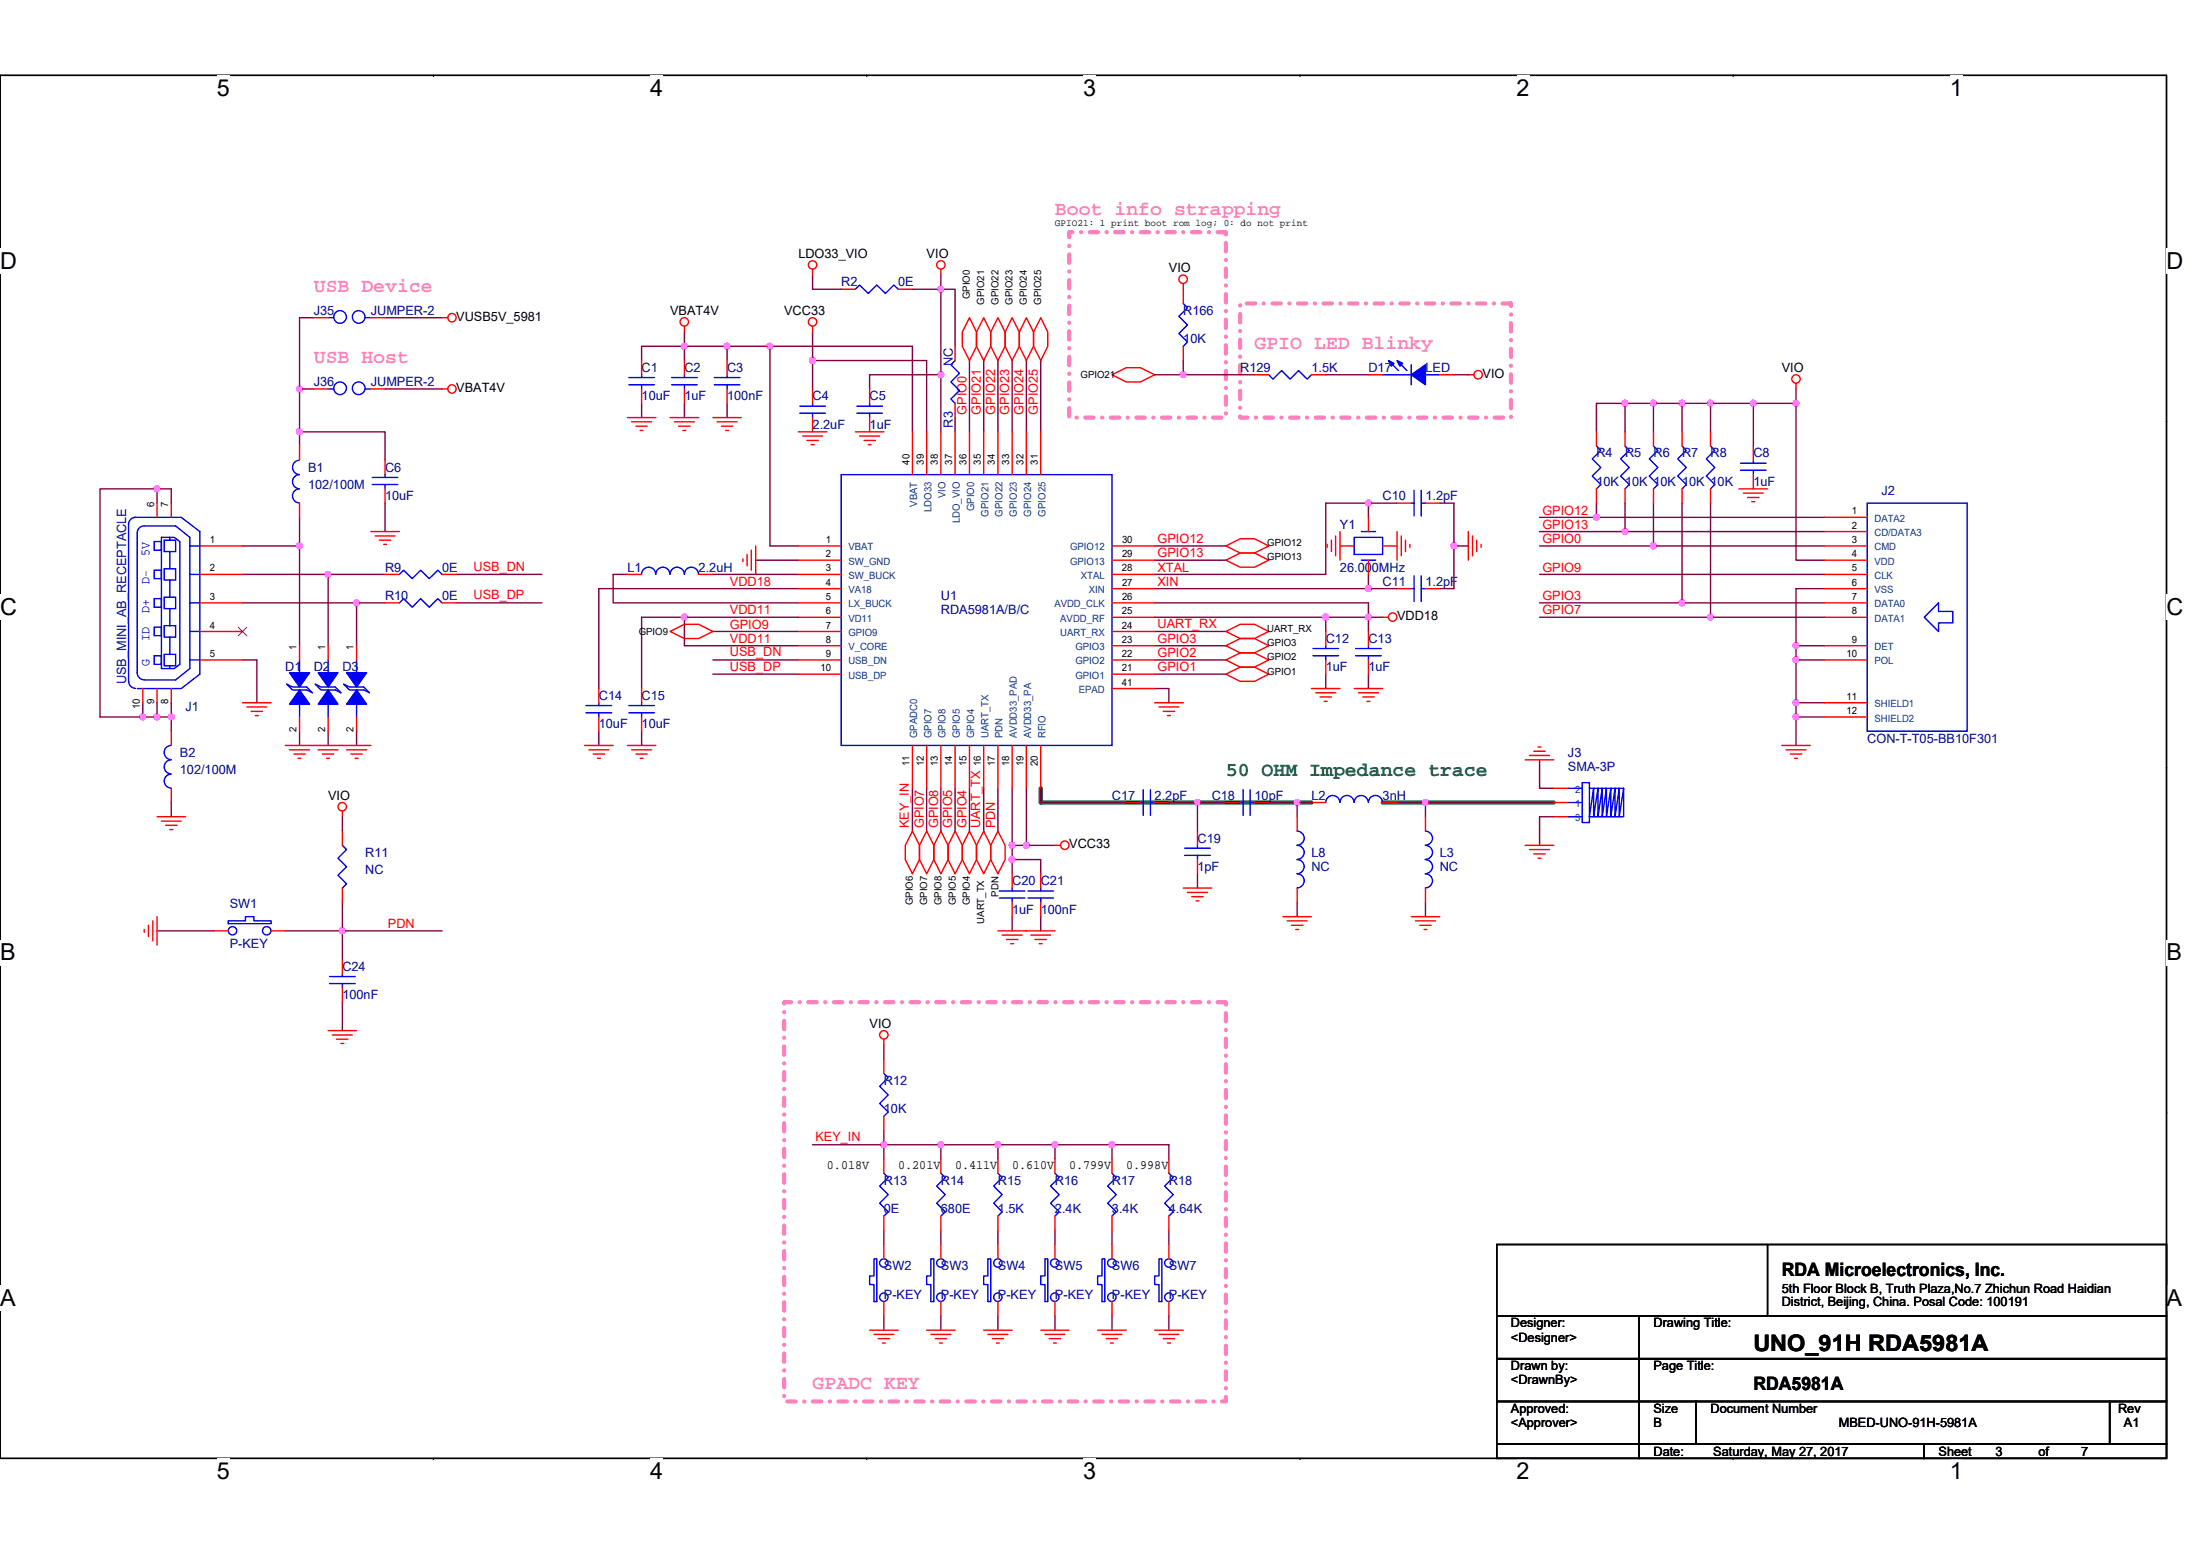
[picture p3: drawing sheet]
<svg xmlns="http://www.w3.org/2000/svg" width="297mm" height="210mm" viewBox="0 0 297 210" stroke-linecap="round" stroke-linejoin="round" font-family="sans-serif">
<path d="M0 10.2h293.5v187.2h-293.5z" fill="none" stroke="#000" stroke-width=".19"/>
<g fill="#fff">
<path d="M29.4 10.2h1.7v3.5h-1.7z"/>
<path d="M29.4 197.4h1.7v3.6h-1.7z"/>
</g>
<path d="M58.7 10.2h.1M58.7 197.4h.1" fill="none" stroke="#000" stroke-width=".19"/>
<g fill="#fff">
<path d="M88.1 10.2h1.7v3.5h-1.7z"/>
<path d="M88.1 197.4h1.7v3.6h-1.7z"/>
</g>
<path d="M117.4 10.2h.1M117.4 197.4h.1" fill="none" stroke="#000" stroke-width=".19"/>
<g fill="#fff">
<path d="M146.7 10.2h1.8v3.5h-1.8z"/>
<path d="M146.7 197.4h1.8v3.6h-1.8z"/>
</g>
<path d="M176.1 10.2h.1M176.1 197.4h.1" fill="none" stroke="#000" stroke-width=".19"/>
<g fill="#fff">
<path d="M205.4 10.2h1.8v3.5h-1.8z"/>
<path d="M205.4 197.4h1.8v3.6h-1.8z"/>
</g>
<path d="M234.8 10.2h.1M234.8 197.4h.1" fill="none" stroke="#000" stroke-width=".19"/>
<g fill="#fff">
<path d="M264.1 10.2h1.7v3.5h-1.7z"/>
<path d="M264.1 197.4h1.7v3.6h-1.7z"/>
<path d="M0 33.6h2.3v3.5h-2.3z"/>
<path d="M293.5 33.6h2.2v3.5h-2.2z"/>
<path d="M0 80.4h2.3v3.5h-2.3z"/>
<path d="M293.5 80.4h2.2v3.5h-2.2z"/>
</g>
<path d="M0 57h.1M293.5 57h.1" fill="none" stroke="#000" stroke-width=".19"/>
<g fill="#fff">
<path d="M0 127.2h2.1v3.5h-2.1z"/>
<path d="M293.5 127.2h2v3.5h-2z"/>
</g>
<path d="M0 103.8h.1M293.5 103.8h.1" fill="none" stroke="#000" stroke-width=".19"/>
<g fill="#fff">
<path d="M0 174h2.2v3.5h-2.2z"/>
<path d="M293.4 174h2.2v3.5h-2.2z"/>
</g>
<g fill="none" stroke="#000" stroke-width=".19">
<path d="M0 150.6h.1M293.5 150.6h.1M202.7 178.1h19.3v5.8h-19.3zM202.7 168.5h90.8v9.6h-90.8zM222 178.1h71.5v5.8h-71.5zM239.4 168.5v9.6M202.7 183.9h19.3v5.8h-19.3zM202.7 189.7h19.3v5.8h-19.3zM202.7 195.5h19.3v1.9h-19.3zM222 183.9h71.5v5.8h-71.5zM222 189.7h7.8v5.8h-7.8zM222 195.5h38.6v1.9h-38.6z"/>
<path d="M229.8 189.7h55.9v5.8h-55.9zM260.6 195.5h32.9v1.9h-32.9zM285.7 189.7h7.8v5.8h-7.8z"/>
</g>
<path d="M141 106.7v1.9h36.6" fill="none" stroke="#008000" stroke-width=".57"/>
<path d="M187.3 108.6h23.2" fill="none" stroke="#008040" stroke-width=".57"/>
<path d="M144.8 31.4h21.2v25.1h-21.2zM168 41.1h36.7v15.4h-36.7zM106.2 135.7h59.8v54h-59.8z" fill="none" stroke="#ff80c0" stroke-width=".57" stroke-dasharray="1.1 1.1 0 1.1"/>
<g fill="none" stroke="#800040" stroke-width=".19">
<path d="M110.1 37.2v2h3.8M123.6 39.2h3.8M127.4 39.2h2v7.7M127.4 39.2v11.5M127.4 37.2v2M40.6 52.7v5.8M42.5 43h-1.9v9.7h1.9M52.2 43h7.7M52.2 52.7h7.7M86.9 54.6v1.9M92.7 46.9v1.9M92.7 45v1.9"/>
<path d="M92.7 54.6v1.9M92.7 46.9h-5.8v1.9M92.7 46.9h5.8M98.5 46.9v1.9M98.5 54.6v1.9M98.5 46.9h5.8M104.3 46.9v27h3.8M104.3 46.9h19.3v11.6M110.1 48.8h15.4v9.7M110.1 48.8v3.9M110.1 45v3.8M127.4 50.7v7.8"/>
<path d="M127.4 50.7h-9.6v2M129.4 56.5v2M131.3 48.8v9.7M133.2 48.8v9.7M135.2 48.8v9.7M137.1 48.8v9.7M139 48.8v9.7M141 48.8v9.7M156.4 50.7h3.9M160.3 48.8v1.9h9.6M179.6 50.7h5.8M196.9 50.7h2"/>
<path d="M220.1 54.6v3.9M220.1 54.6h3.9M220.1 54.6h-3.9v3.9M224 54.6v3.9M224 54.6h3.8M227.8 54.6h3.9M227.8 54.6v3.9M231.7 54.6v3.9M231.7 54.6h5.8M237.5 54.6v5.8M237.5 54.6h5.8M243.3 54.6v21.2h3.8"/>
<path d="M243.3 52.7v1.9M21.3 66.2h-7.8v30.9h5.8M21.3 66.2h1.9v1.9M21.3 66.2v1.9M32.8 73.9h7.8M32.8 77.8h11.6M40.6 73.9v13.5M40.6 70v3.9M40.6 60.4v-1.9h11.6v3.8M44.4 77.8v9.6M44.4 77.8h7.8M52.2 68.1v3.9"/>
<path d="M61.8 77.8h11.6M85 77.8h-1.9v3.8h25M96.6 77.8h11.5M102.4 75.8h5.7M108.1 79.7h-27v13.5M156.4 73.9h9.6M156.4 79.7h29M156.4 75.8h9.6M185.4 68.1h3.8M185.4 79.7h3.8M185.4 70v-1.9h-5.8v9.7h-23.2M185.4 77.8v1.9"/>
<path d="M195 68.1h1.9v5.8M196.9 73.9v5.8h-1.9M196.9 73.9h2M208.5 70h7.7M208.5 73.9h15.5M208.5 77.8h38.6M208.5 72h11.6M216.2 70h30.9M216.2 68.1v1.9M220.1 72h27M220.1 68.1v3.9M224 68.1v5.8"/>
<path d="M224 73.9h23.1M227.8 68.1v13.5M231.7 68.1v15.5M247.1 79.7h-3.8v7.7M19.3 95.1v2h2M21.3 97.1h1.9M21.3 95.1v2M23.2 97.1v1.9M23.2 95.1v2M32.8 89.3h2v5.8M32.8 81.6h15.5M40.6 99v1.9"/>
<path d="M44.4 99v1.9M48.3 99v1.9M52.2 81.6h-3.9v5.8M61.8 81.6h11.6M81.1 99v1.9M86.9 99v1.9M92.7 83.6v3.8h15.4M92.7 83.6h15.4M92.7 83.6h-5.8v9.6M96.6 85.5h11.5M96.6 89.3h11.5M96.6 91.3h11.5"/>
<path d="M156.4 83.6h23.2M156.4 85.5h9.6M156.4 93.2h1.9v1.9M156.4 81.6h29v2M156.4 87.4h9.6M156.4 89.3h9.6M156.4 91.3h9.6M179.6 83.6v1.9M179.6 91.3v1.9M179.6 83.6h5.8M185.4 83.6v1.9M185.4 91.3v1.9"/>
<path d="M185.4 83.6h1.9M208.5 83.6h23.2M208.5 81.6h19.3M227.8 81.6h19.3M231.7 83.6h15.4M243.3 95.1v2M243.3 87.4h3.8M243.3 89.3h3.8M243.3 95.1h3.8M243.3 97.1h3.8M243.3 87.4v1.9M243.3 89.3v5.8"/>
<path d="M243.3 97.1v3.8M23.2 108.6v2M46.4 110.6v1.9M123.6 106.7v5.8M125.5 106.7v5.8M127.4 106.7v5.8M129.4 106.7v5.8M131.3 106.7v5.8M133.2 106.7v5.8M135.2 106.7v5.8M137.1 114.4h1.9M137.1 116.4v1.9"/>
<path d="M137.1 106.7v7.7M137.1 114.4v2M137.1 116.4h3.9v1.9M139 106.7v7.7M139 114.4h3.9M141 106.7v1.9h11.5M158.3 108.6h3.9M162.2 108.6v3.9M162.2 118.3v1.9M162.2 108.6h3.8M171.8 108.6h3.9M177.6 108.6h-1.9v2"/>
<path d="M189.2 108.6h3.9v2M193.1 108.6h17.4M208.5 102.9v3.8h2M210.5 110.6h-2v3.8M21.3 126h7.7M38.6 126h7.8M46.4 122.2v3.8M46.4 126v3.9M46.4 135.7v3.8M46.4 126h13.5M137.1 124.1v1.9M141 124.1v1.9"/>
<path d="M175.7 122.2v1.9M193.1 122.2v1.9M110.1 155h9.6M119.7 155h7.7M119.7 155v1.9M119.7 141.5v1.9M119.7 153.1v1.9M127.4 155h7.8M127.4 155v1.9M135.2 155h7.7M135.2 155v1.9M142.9 155h7.7"/>
<path d="M142.9 155v1.9M150.6 155h7.7v1.9M150.6 155v1.9M119.7 166.6v1.9M119.7 178.1v2M127.4 166.6v1.9M127.4 178.1v2M135.2 166.6v1.9M135.2 178.1v2M142.9 166.6v1.9M142.9 178.1v2M150.6 166.6v1.9"/>
<path d="M150.6 178.1v2M158.3 166.6v1.9M158.3 178.1v2"/>
</g>
<g fill="#f0f" stroke="#f0f" stroke-width=".19">
<circle cx="21.3" cy="66.2" r=".38"/>
<circle cx="104.3" cy="46.9" r=".38"/>
<circle cx="98.5" cy="46.9" r=".38"/>
<circle cx="92.7" cy="46.9" r=".38"/>
<circle cx="185.3" cy="68.1" r=".38"/>
<circle cx="185.3" cy="79.7" r=".38"/>
<circle cx="196.9" cy="73.9" r=".38"/>
<circle cx="139" cy="114.4" r=".38"/>
<circle cx="110.1" cy="48.8" r=".38"/>
<circle cx="127.4" cy="50.7" r=".38"/>
<circle cx="162.2" cy="108.6" r=".38"/>
<circle cx="175.7" cy="108.6" r=".38"/>
<circle cx="137.1" cy="116.4" r=".38"/>
<circle cx="137.1" cy="114.4" r=".38"/>
<circle cx="92.7" cy="83.5" r=".38"/>
<circle cx="127.4" cy="39.1" r=".38"/>
<circle cx="185.3" cy="83.5" r=".38"/>
<circle cx="179.6" cy="83.5" r=".38"/>
<circle cx="193.1" cy="108.6" r=".38"/>
<circle cx="48.3" cy="81.6" r=".38"/>
<circle cx="46.4" cy="126" r=".38"/>
<circle cx="216.2" cy="70" r=".38"/>
<circle cx="220.1" cy="72" r=".38"/>
<circle cx="223.9" cy="73.9" r=".38"/>
<circle cx="227.8" cy="81.6" r=".38"/>
<circle cx="231.7" cy="83.5" r=".38"/>
<circle cx="243.3" cy="87.4" r=".38"/>
<circle cx="243.3" cy="89.3" r=".38"/>
<circle cx="243.3" cy="95.1" r=".38"/>
<circle cx="243.3" cy="97.1" r=".38"/>
<circle cx="237.5" cy="54.6" r=".38"/>
<circle cx="231.7" cy="54.6" r=".38"/>
<circle cx="227.8" cy="54.6" r=".38"/>
<circle cx="223.9" cy="54.6" r=".38"/>
<circle cx="220.1" cy="54.6" r=".38"/>
<circle cx="243.2" cy="54.6" r=".38"/>
<circle cx="119.7" cy="155" r=".38"/>
<circle cx="127.4" cy="155" r=".38"/>
<circle cx="135.2" cy="155" r=".38"/>
<circle cx="150.6" cy="155" r=".38"/>
<circle cx="142.9" cy="155" r=".38"/>
<circle cx="40.6" cy="73.9" r=".38"/>
<circle cx="44.4" cy="77.8" r=".38"/>
<circle cx="23.2" cy="97.1" r=".38"/>
<circle cx="19.3" cy="97.1" r=".38"/>
<circle cx="21.3" cy="97.1" r=".38"/>
<circle cx="40.6" cy="58.4" r=".38"/>
<circle cx="40.6" cy="52.7" r=".38"/>
<circle cx="160.3" cy="50.7" r=".38"/>
</g>
<g fill="none" stroke="#f00" stroke-width=".19">
<path d="M110.1 36.4v.8M113.9 39.2h2M121.7 39.2h1.9M127.4 36.4v.8M160.3 38.4v2.7M42.5 43h1.9M42.5 52.7h1.9M50.2 43h2M50.2 52.7h2M59.9 43h.8M59.9 52.7h.8M85 56.5h3.8"/>
<path d="M85.6 57.1h2.7M86.1 57.7h1.6M86.7 58.3h.4M86.9 48.8v1.9M86.9 52.7v1.9M90.8 56.5h3.8M91.4 57.1h2.6M91.9 57.7h1.6M92.5 58.3h.4M92.7 48.8v1.9M92.7 52.7v1.9M92.7 44.2v.8"/>
<path d="M96.6 56.5h3.8M97.1 57.1h2.7M97.7 57.7h1.6M98.3 58.3h.4M98.5 48.8v1.9M98.5 52.7v1.9M108.1 58.5h3.9M108.7 59h2.7M109.3 59.6h1.5M110.1 44.2v.8M110.1 52.7v1.9M110.1 56.5v2"/>
<path d="M115.9 58.5h3.8M116.4 59h2.7M117 59.6h1.6M117.8 52.7v1.9M117.8 56.5v2M123.6 58.5v5.8M125.5 58.5v5.8M127.4 58.5v5.8M129.4 58.5v5.8M129.4 46.9v1.9M129.4 54.6v1.9M131.3 43l1 2v1.9l-1 1.9-1-1.9v-1.9z"/>
<path d="M131.3 58.5v5.8M133.2 43l1 2v1.9l-1 1.9-.9-1.9v-1.9zM133.2 58.5v5.8M135.2 43l.9 2v1.9l-.9 1.9-1-1.9v-1.9zM135.2 58.5v5.8M137.1 43l1 2v1.9l-1 1.9-1-1.9v-1.9zM137.1 58.5v5.8M139 43l1 2v1.9l-1 1.9-.9-1.9v-1.9zM139 58.5v5.8M141 43l.9 2v1.9l-.9 1.9-1-1.9v-1.9zM141 58.5v5.8M150.6 50.7l1.9-.9h2l1.9 .9-1.9 1h-2z"/>
<path d="M160.3 46.9v1.9M169.9 50.7h1.9M177.6 50.7h2M185.4 50.7h1.9M195 50.7h1.9M198.9 50.7h.7M216.2 58.5v1.9M220.1 58.5v1.9M224 58.5v1.9M227.8 58.5v1.9M231.7 58.5v1.9M243.3 51.9v.8"/>
<path d="M21.3 68.1v1.9M23.2 68.1v1.9M27.1 73.9h5.7M27.1 77.8h5.7M40.6 60.4v1.9M40.6 68.1v1.9M50.2 72h3.9M50.8 72.6h2.7M51.4 73.1h1.5M52 73.7h.4M52.2 62.3v2M52.2 66.2v1.9"/>
<path d="M52.2 77.8h1.9M59.9 77.8h1.9M85 77.8h1.9M94.6 77.8h2M100.6 75.6v.4M101.2 75.1v1.5M101.8 74.5v2.7M102.4 73.9v3.9M108.1 73.9h5.8M108.1 75.8h5.8M108.1 77.8h5.8M108.1 79.7h5.8"/>
<path d="M109.9 60.2h.4M117.6 60.2h.4M150.6 79.7h5.8M150.6 77.8h5.8M150.6 75.8h5.8M150.6 73.9h5.8M166 73.9l2-1h1.9l1.9 1-1.9 1h-1.9zM166 75.8l2-.9h1.9l1.9 .9-1.9 1h-1.9zM179.8 73.7v.4M180.3 73.1v1.6M180.9 72.6v2.6M181.5 72v3.8"/>
<path d="M181.5 73.9h1.9M185.4 75.8v2M185.4 70v2M187.3 73.9h1.9M189.2 72v3.8M189.2 79.7h2M189.2 68.1h2M189.8 72.6v2.6M190.4 73.1v1.6M191 73.7v.4M193.1 79.7h1.9M193.1 68.1h1.9"/>
<path d="M198.9 72v3.8M199.5 72.6v2.6M200 73.1v1.6M200.6 73.7v.4M216.2 66.2v1.9M220.1 66.2v1.9M224 66.2v1.9M227.8 66.2v1.9M231.7 66.2v1.9M235.5 66.2h3.9M236.1 66.8h2.7M236.7 67.4h1.5"/>
<path d="M237.3 67.9h.4M237.5 60.4v1.9M237.5 64.3v1.9M247.1 70h5.8M247.1 72h5.8M247.1 73.9h5.8M247.1 75.8h5.8M247.1 77.8h5.8M247.1 79.7h5.8M19.3 93.2v1.9M21.3 93.2v1.9M23.2 99v1.9"/>
<path d="M23.2 93.2v1.9M27.1 81.6h5.7M27.1 85.5h5.7M27.1 89.3h5.7M32.8 95.1h3.9M33.4 95.7h2.7M34 96.3h1.6M34.6 96.9h.4M40.6 87.4v1.9M40.6 97.1v1.9M44.4 87.4v1.9M44.4 97.1v1.9"/>
<path d="M48.3 87.4v1.9M48.3 97.1v1.9M52.2 81.6h1.9M59.9 81.6h1.9M81.1 93.2v1.9M81.1 97.1v1.9M86.9 93.2v1.9M86.9 97.1v1.9M90.8 85.5l1.9-1h1.9l2 1-2 .9h-1.9zM108.1 81.6h5.8M108.1 83.6h5.8M108.1 85.5h5.8"/>
<path d="M108.1 87.4h5.8M108.1 89.3h5.8M108.1 91.3h5.8M150.6 91.3h5.8M150.6 89.3h5.8M150.6 87.4h5.8M150.6 85.5h5.8M150.6 83.6h5.8M150.6 81.6h5.8M150.6 93.2h5.8M156.4 95.1h3.9M157 95.7h2.7"/>
<path d="M157.6 96.3h1.5M158.1 96.9h.4M166 87.4l2-1h1.9l1.9 1-1.9 1h-1.9zM166 89.3l2-.9h1.9l1.9 .9-1.9 1h-1.9zM166 91.3l2-1h1.9l1.9 1-1.9 .9h-1.9zM166 85.5l2-1h1.9l1.9 1-1.9 .9h-1.9zM177.6 93.2h3.9M178.2 93.8h2.7M178.8 94.4h1.5M179.4 95h.4M179.6 85.5v1.9M179.6 89.3v2"/>
<path d="M183.4 93.2h3.9M184 93.8h2.7M184.6 94.4h1.5M185.2 95h.3M185.4 85.5v1.9M185.4 89.3v2M187.3 83.6h.8M247.1 81.6h5.8M247.1 83.6h5.8M247.1 87.4h5.8M247.1 89.3h5.8M247.1 95.1h5.8"/>
<path d="M247.1 97.1h5.8M21.3 110.6h3.8M21.9 111.2h2.7M22.4 111.7h1.6M23 112.3h.4M23.2 106.7v1.9M38.6 100.9h11.6M39.2 101.5h2.7M39.8 102.1h1.6M40.4 102.7h.4M43.1 101.5h2.7M43.7 102.1h1.5"/>
<path d="M44.2 102.7h.4M46.4 109.8v.8M46.4 112.5v1.9M46.9 101.5h2.8M47.5 102.1h1.6M48.1 102.7h.4M79.2 100.9h3.9M79.8 101.5h2.7M80.3 102.1h1.6M80.9 102.7h.4M85 100.9h3.8M85.6 101.5h2.7"/>
<path d="M86.1 102.1h1.6M86.7 102.7h.4M123.6 112.5l.9 1.9v2l-.9 1.9-1-1.9v-2zM123.6 100.9v5.8M125.5 112.5l1 1.9v2l-1 1.9-1-1.9v-2zM125.5 100.9v5.8M127.4 112.5l1 1.9v2l-1 1.9-.9-1.9v-2zM127.4 100.9v5.8M129.4 112.5l.9 1.9v2l-.9 1.9-1-1.9v-2zM129.4 100.9v5.8M131.3 112.5l1 1.9v2l-1 1.9-1-1.9v-2zM131.3 100.9v5.8"/>
<path d="M133.2 112.5l1 1.9v2l-1 1.9-.9-1.9v-2zM133.2 100.9v5.8M135.2 112.5l.9 1.9v2l-.9 1.9-1-1.9v-2zM135.2 100.9v5.8M137.1 100.9v5.8M137.1 118.3v1.9M139 100.9v5.8M141 118.3v1.9M141 100.9v5.8M142.9 114.4h.8M152.5 108.6h2M156.4 108.6h1.9"/>
<path d="M162.2 112.5v1.9M162.2 116.4v1.9M166 108.6h2M169.9 108.6h1.9M175.7 110.6v1.9M177.6 108.6h2M187.3 108.6h1.9M193.1 110.6v1.9M206.6 114.4h3.9M206.6 102.9h3.9M207.2 115h2.7M207.2 102.3h2.7"/>
<path d="M207.7 115.6h1.6M207.7 101.7h1.6M208.3 116.2h.4M208.3 101.1h.4M210.5 108.6h1.9M210.5 106.7h1.9M210.5 110.6h1.9M241.3 100.9h3.9M241.9 101.5h2.7M242.5 102.1h1.5M243.1 102.7h.4M19.5 125.8v.4"/>
<path d="M20.1 125.3v1.5M20.7 124.7v2.7M21.3 124.1v3.9M29 126h1.9M36.7 126h1.9M44.4 139.5h3.9M46.4 120.2v2M46.4 129.9v1.9M46.4 133.8v1.9M135.7 126.6h2.7M136.3 127.2h1.6M136.9 127.8h.4"/>
<path d="M137.1 122.2v1.9M139.6 126.6h2.7M140.2 127.2h1.5M140.8 127.8h.4M141 122.2v1.9M142.9 126h-7.7M160.3 120.2h3.8M160.8 120.8h2.8M161.4 121.4h1.6M162 122h.4M173.8 124.1h3.8M174.3 124.7h2.8"/>
<path d="M174.9 125.3h1.6M175.5 125.8h.4M175.7 120.2v2M191.2 124.1h3.8M191.7 124.7h2.7M192.3 125.3h1.5M192.9 125.8h.4M193.1 120.2v2M45 140.1h2.7M45.6 140.7h1.5M46.2 141.3h.4M119.7 140.7v.8"/>
<path d="M119.7 143.4v1.9M119.7 151.1v2M119.7 156.9v1.9M127.4 156.9v1.9M135.2 156.9v1.9M142.9 156.9v1.9M150.6 156.9v1.9M158.3 156.9v1.9M119.7 164.6v2M119.7 176.2v1.9M119.7 168.5v1.9M127.4 164.6v2"/>
<path d="M127.4 176.2v1.9M127.4 168.5v1.9M135.2 164.6v2M135.2 176.2v1.9M135.2 168.5v1.9M142.9 164.6v2M142.9 176.2v1.9M142.9 168.5v1.9M150.6 176.2v1.9M150.6 168.5v1.9M150.6 164.6v2M158.3 164.6v2"/>
<path d="M158.3 176.2v1.9M158.3 168.5v1.9M117.8 180.1h3.9M118.4 180.7h2.7M119 181.2h1.5M119.5 181.8h.4M125.5 180.1h3.9M126.1 180.7h2.7M126.7 181.2h1.5M127.3 181.8h.3M133.2 180.1h3.9M133.8 180.7h2.7"/>
<path d="M134.4 181.2h1.5M135 181.8h.4M141 180.1h3.8M141.5 180.7h2.7M142.1 181.2h1.6M142.7 181.8h.4M148.7 180.1h3.8M149.3 180.7h2.7M149.8 181.2h1.6M150.4 181.8h.4M156.4 180.1h3.9M157 180.7h2.7"/>
<path d="M157.6 181.2h1.5M158.1 181.8h.4"/>
<circle cx="110.1" cy="35.9" r=".57"/>
<circle cx="127.4" cy="35.9" r=".57"/>
<circle cx="160.3" cy="37.8" r=".57"/>
<circle cx="61.2" cy="43" r=".57"/>
<circle cx="61.2" cy="52.7" r=".57"/>
<circle cx="92.7" cy="43.6" r=".57"/>
<circle cx="110.1" cy="43.6" r=".57"/>
<circle cx="200.2" cy="50.7" r=".57"/>
<circle cx="243.3" cy="51.3" r=".57"/>
<circle cx="188.6" cy="83.5" r=".57"/>
<circle cx="46.4" cy="109.2" r=".57"/>
<circle cx="144.2" cy="114.4" r=".57"/>
<circle cx="119.7" cy="140.1" r=".57"/>
</g>
<g fill="none" stroke="#00f" stroke-width=".19">
<path d="M115.9 39.2l.5-.6 1.2 1.1 1.2-1.1 1.1 1.1 1.2-1.1 .6 .6M44.4 43h.8M44.4 52.7h.8M49.5 43h.7M49.5 52.7h.7M85.2 52.1h3.4M85.2 51.1h3.4M86.9 50.7v.4M86.9 52.1v.6M91 52.1h3.4M91 51.1h3.4M92.7 50.7v.4"/>
<path d="M92.7 52.1v.6M96.7 52.1h3.5M96.7 51.1h3.5M98.5 50.7v.4M98.5 52.1v.6M108.3 55.9h3.5M108.3 55h3.5M110.1 54.6v.4M110.1 55.9v.6M116.1 55.9h3.4M116.1 55h3.4M117.8 54.6v.4"/>
<path d="M117.8 55.9v.6M129.4 48.8l-.6 .6 1.2 1.1-1.2 1.2 1.2 1.2-1.2 1.1 .6 .6M160.3 41.1l.5 .6-1.1 1.1 1.1 1.2-1.1 1.1 1.1 1.2-.5 .6M171.8 50.7l.6 .6 1.2-1.1 1.1 1.1 1.2-1.1 1.2 1.1 .5-.6M187.3 50.7h3.9M188.3 49l1.1 1.2M189.4 49l1.2 1.2M191.2 49.4v2.7M193.1 50.7h1.9M18.2 70h6.4l2.5 2v19.3l-2.5 1.9h-6M18.3 70a.93 .93 0 0 0-.9 1v21.2M18.6 72.2v18.9"/>
<path d="M19.5 71.2a.93 .93 0 0 0-.9 1M19.5 71.2h4.3l1.9 1.5v17.8l-1.9 1.6h-4.3M20.9 73.3h1v1.2h-1zM20.9 77.2h1v1.1h-1zM22.2 77h1.6v1.5h-1.6zM22.2 73.1h1.6v1.6h-1.6zM23 72.7h.6l.8 .6v16.6l-.8 .6h-1.7v-17.8h1.1v.4M23 74.7v2.3M23 78.5v2.4M25.7 73.9h1.4M25.7 77.8h1.4M40.6 62.3a.96 .96 0 0 0-1 1 .96 .96 0 0 0 1 .9"/>
<path d="M40.6 64.3a.95 .95 0 0 0-1 .9 .95 .95 0 0 0 1 1M40.6 66.2a.95 .95 0 0 0-1 .9 .95 .95 0 0 0 1 1M50.4 65.6h3.5M50.4 64.6h3.5M52.2 64.3v.3M52.2 65.6v.6M54.1 77.8l.6-.6 1.1 1.1 1.2-1.1 1.1 1.1 1.2-1.1 .6 .6M92.7 77.7a.97 .97 0 0 0-1-.9 .97 .97 0 0 0-1 .9 .96 .96 0 0 0-.9-.9 .96 .96 0 0 0-1 .9 .95 .95 0 0 0-.9-.9 .95 .95 0 0 0-1 .9M94.6 77.7a.95 .95 0 0 0-.9-.9 .95 .95 0 0 0-1 .9M113.9 64.3h36.7v36.6h-36.7zM183.4 72.7h3.9v2.4h-3.9zM184.4 75.8h1.9"/>
<path d="M184.4 72h1.9M191.2 79.7h.3M191.2 68.1h.3M191.5 78v3.4M191.5 66.4v3.4M192.5 79.7h.6M192.5 68.1h.6M192.5 78v3.4M192.5 66.4v3.4M216.2 60.4l.6 .6-1.1 1.1 1.1 1.2-1.1 1.2 1.1 1.1-.6 .6M220.1 60.4l.6 .6-1.2 1.1 1.2 1.2-1.2 1.2 1.2 1.1-.6 .6M224 60.4l.6 .6-1.2 1.1 1.2 1.2-1.2 1.2 1.2 1.1-.6 .6"/>
<path d="M227.8 60.4l.6 .6-1.2 1.1 1.2 1.2-1.2 1.2 1.2 1.1-.6 .6M231.7 60.4l.6 .6-1.2 1.1 1.2 1.2-1.2 1.2 1.2 1.1-.6 .6M235.8 63.7h3.4M235.8 62.7h3.4M237.5 62.3v.4M237.5 63.7v.6M252.9 68.1h13.5v30.9h-13.5zM17.4 92.2a.96 .96 0 0 0 .9 1M18.6 91.1a.95 .95 0 0 0 .9 .9M20.9 84.9h1v1.2h-1zM20.9 81h1v1.2h-1zM20.9 88.8h1v1.1h-1z"/>
<path d="M22.2 80.9h1.6v1.5h-1.6zM22.2 84.7h1.6v1.6h-1.6zM22.2 88.6h1.6v1.5h-1.6zM23 82.4v2.3M23 86.3v2.3M23 90.1v.4M25.7 89.3h1.4M25.7 81.6h1.4M25.7 85.5h1.4M38.8 92.6l.8 .4h1.9l.8 .8-.8-.4h-1.9zM40.6 89.3v2M40.6 95.1v2"/>
<path d="M42.7 92.6l.8 .4h1.9l.8 .8-.8-.4h-1.9zM44.4 89.3v2M44.4 95.1v2M46.6 92.6l.7 .4h2l.7 .8-.7-.4h-2zM48.3 89.3v2M48.3 95.1v2M54.1 81.6l.6-.6 1.1 1.2 1.2-1.2 1.1 1.2 1.2-1.2 .6 .6M79.4 96.5h3.4M79.4 95.5h3.4M81.1 95.1v.4M81.1 96.5v.6M85.2 96.5h3.4"/>
<path d="M85.2 95.5h3.4M86.9 95.1v.4M86.9 96.5v.6M177.8 88.8h3.5M177.8 87.8h3.5M179.6 87.4v.4M179.6 88.8v.5M183.6 88.8h3.5M183.6 87.8h3.5M185.4 87.4v.4M185.4 88.8v.5M262.6 81.6v1.2h1.9v1.5h-1.9v1.2l-2-1.9z"/>
<path d="M23.2 100.9a.96 .96 0 0 0-1 1 .96 .96 0 0 0 1 .9M23.2 102.9a.95 .95 0 0 0-1 .9 .95 .95 0 0 0 1 1M23.2 104.8a.95 .95 0 0 0-1 .9 .95 .95 0 0 0 1 1M46.4 114.4l.5 .6-1.1 1.2 1.1 1.1-1.1 1.2 1.1 1.2-.5 .5M154.5 108.6h.4M154.9 106.9v3.5M155.8 108.6h.6M155.8 106.9v3.5M160.5 115.8h3.4M160.5 114.8h3.4M162.2 114.4v.4M162.2 115.8v.6"/>
<path d="M168 108.6h.4M168.4 106.9v3.5M169.3 108.6h.6M169.3 106.9v3.5M175.7 112.5a.95 .95 0 0 1 1 1 .95 .95 0 0 1-1 .9M175.7 114.4a.95 .95 0 0 1 1 1 .95 .95 0 0 1-1 1M175.7 116.4a.95 .95 0 0 1 1 .9 .95 .95 0 0 1-1 1M175.7 118.3a.95 .95 0 0 1 1 1 .95 .95 0 0 1-1 .9M179.6 108.6a.95 .95 0 0 1 .9-.9 .95 .95 0 0 1 1 .9M181.5 108.6a.95 .95 0 0 1 1-.9 .95 .95 0 0 1 .9 .9M183.4 108.6a.95 .95 0 0 1 1-.9 .95 .95 0 0 1 .9 .9M185.4 108.6a.95 .95 0 0 1 .9-.9 .95 .95 0 0 1 1 .9"/>
<path d="M193.1 112.5a.95 .95 0 0 1 .9 1 .95 .95 0 0 1-.9 .9M193.1 114.4a.95 .95 0 0 1 .9 1 .95 .95 0 0 1-.9 1M193.1 116.4a.95 .95 0 0 1 .9 .9 .95 .95 0 0 1-.9 1M193.1 118.3a.95 .95 0 0 1 .9 1 .95 .95 0 0 1-.9 .9M212.4 106.7h1.9M212.4 108.6h1.9M212.4 110.6h1.9M214.3 106h1v5.4h-1zM215.3 106.7h4.6M215.9 106.7v3.9l.5-3.9v3.9l.6-3.9v3.9l.6-3.9v3.9l.6-3.9v3.9l.6-3.9v3.9l.5-3.9v3.9l.6-3.9v3.9h-4.6zM30.9 124.7h2.3v-.6h1.2v.6h2.3v.4h-5.8zM44.6 133.2h3.5"/>
<path d="M44.6 132.2h3.5M46.4 131.8v.4M46.4 133.2v.6M135.4 121.6h3.4M135.4 120.6h3.4M137.1 120.2v.4M137.1 121.6v.6M139.2 121.6h3.5M139.2 120.6h3.5M141 120.2v.4M141 121.6v.6M119.7 145.3l.6 .6-1.2 1.2 1.2 1.1-1.2 1.2 1.2 1.1-.6 .6"/>
<path d="M119.7 158.8l.6 .6-1.2 1.2 1.2 1.1-1.2 1.2 1.2 1.2-.6 .5M127.4 158.8l.6 .6-1.1 1.2 1.1 1.1-1.1 1.2 1.1 1.2-.6 .5M135.2 158.8l.5 .6-1.1 1.2 1.1 1.1-1.1 1.2 1.1 1.2-.5 .5M142.9 158.8l.6 .6-1.2 1.2 1.2 1.1-1.2 1.2 1.2 1.2-.6 .5M150.6 158.8l.6 .6-1.2 1.2 1.2 1.1-1.2 1.2 1.2 1.2-.6 .5M158.3 158.8l.6 .6-1.1 1.2 1.1 1.1-1.1 1.2 1.1 1.2-.6 .5M118.4 170.4h.4v5.8h-.4v-2.3h-.6v-1.2h.6zM126.1 170.4h.4v5.8h-.4v-2.3h-.6v-1.2h.6zM133.8 170.4h.4v5.8h-.4v-2.3h-.6v-1.2h.6zM141.5 170.4h.4v5.8h-.4v-2.3h-.5v-1.2h.5zM149.3 170.4h.3v5.8h-.3v-2.3h-.6v-1.2h.6zM157 170.4h.4v5.8h-.4v-2.3h-.6v-1.2h.6z"/>
<circle cx="46.1" cy="42.9" r=".86"/>
<circle cx="46.1" cy="52.6" r=".86"/>
<circle cx="48.6" cy="42.9" r=".86"/>
<circle cx="48.6" cy="52.6" r=".86"/>
<circle cx="31.5" cy="126" r=".57"/>
<circle cx="36.1" cy="126" r=".57"/>
<circle cx="119.7" cy="175.6" r=".57"/>
<circle cx="119.7" cy="171" r=".57"/>
<circle cx="127.4" cy="175.6" r=".57"/>
<circle cx="127.4" cy="171" r=".57"/>
<circle cx="135.1" cy="175.6" r=".57"/>
<circle cx="135.2" cy="171" r=".57"/>
<circle cx="142.9" cy="175.6" r=".57"/>
<circle cx="142.9" cy="171" r=".57"/>
<circle cx="150.6" cy="175.6" r=".57"/>
<circle cx="150.6" cy="171" r=".57"/>
<circle cx="158.3" cy="175.6" r=".57"/>
<circle cx="158.3" cy="171" r=".57"/>
</g>
<g fill="#00f" stroke="#00f" stroke-width=".19">
<path d="M46.9 91.1h2.8l-1.4 1.9z" fill-rule="evenodd"/>
<path d="M48.3 93.4l1.4 1.9h-2.8z" fill-rule="evenodd"/>
<path d="M191.2 50.7l1.9-1.3v2.7z" fill-rule="evenodd"/>
<path d="M188.1 48.8l.7 .4-.4 .4z" fill-rule="evenodd"/>
<path d="M189.2 48.8l.8 .4-.4 .4z" fill-rule="evenodd"/>
<path d="M39.2 91.1h2.7l-1.3 1.9z" fill-rule="evenodd"/>
<path d="M40.6 93.4l1.3 1.9h-2.7z" fill-rule="evenodd"/>
<path d="M43.1 91.1h2.7l-1.4 1.9z" fill-rule="evenodd"/>
<path d="M44.4 93.4l1.4 1.9h-2.7z" fill-rule="evenodd"/>
</g>
<path d="M32.3 84.9l1.1 1.2M33.4 84.9l-1.1 1.2" fill="none" stroke="#804000" stroke-width=".14"/>
<g font-size="3.2">
<text x="29.4" y="13">5</text>
<text x="88" y="13">4</text>
<text x="146.7" y="13">3</text>
<text x="205.4" y="13">2</text>
<text x="264.1" y="13">1</text>
<text x="0" y="36.4">D</text>
<text x="293.5" y="36.4">D</text>
<text x="0" y="83.2">C</text>
<text x="293.5" y="83.2">C</text>
<text x="0" y="130">B</text>
<text x="293.5" y="130">B</text>
<text x="0" y="176.8">A</text>
<text x="293.5" y="176.8">A</text>
<text x="29.4" y="200.3">5</text>
<text x="88" y="200.3">4</text>
<text x="146.7" y="200.3">3</text>
<text x="205.4" y="200.3">2</text>
<text x="264.1" y="200.3">1</text>
</g>
<text font-size="3.1" x="237.5" y="182.9">UNO_91H RDA5981A</text>
<g font-size="2.7" fill="#ff80c0">
<text x="142.9" y="29">Boot info strapping</text>
<text x="42.5" y="39.5">USB Device</text>
<text x="169.9" y="47.2">GPIO LED Blinky</text>
<text x="42.5" y="49.1">USB Host</text>
<text x="110.1" y="188.1">GPADC KEY</text>
</g>
<text font-size="2.7" fill="#008000" x="166" y="105.1">50 OHM Impedance trace</text>
<g font-size="2.5">
<text x="241.3" y="172.7">RDA Microelectronics, Inc.</text>
<text x="237.5" y="188.2">RDA5981A</text>
</g>
<g font-size="1.7">
<text x="108.1" y="34.9">LDO33_VIO</text>
<text x="125.5" y="34.9">VIO</text>
<text x="158.3" y="36.9">VIO</text>
<text x="61.8" y="43.4">VUSB5V_5981</text>
<text x="90.8" y="42.6">VBAT4V</text>
<text x="106.2" y="42.6">VCC33</text>
<text x="61.8" y="53.1">VBAT4V</text>
<text x="200.8" y="51.1">VIO</text>
<text x="241.3" y="50.4">VIO</text>
<text x="189.2" y="83.9">VDD18</text>
<text x="44.4" y="108.3">VIO</text>
<text x="144.8" y="114.8">VCC33</text>
<text x="117.8" y="139.1">VIO</text>
<text x="112" y="158.3">0.018V</text>
<text x="121.7" y="158.3">0.201V</text>
<text x="129.4" y="158.3">0.411V</text>
<text x="137.1" y="158.3">0.610V</text>
<text x="144.8" y="158.3">0.799V</text>
<text x="152.5" y="158.3">0.998V</text>
<text x="204.7" y="179.7">Designer:</text>
<text x="224" y="179.7">Drawing Title:</text>
<text x="241.3" y="175.1">5th Floor Block B, Truth Plaza,No.7 Zhichun Road Haidian</text>
<text x="241.3" y="176.9">District, Beijing, China. Posal Code: 100191</text>
<text x="204.7" y="185.5">Drawn by:</text>
<text x="204.7" y="181.6">&lt;Designer&gt;</text>
<text x="224" y="185.5">Page Title:</text>
<text x="204.7" y="191.3">Approved:</text>
<text x="204.7" y="187.4">&lt;DrawnBy&gt;</text>
<text x="224" y="191.3">Size</text>
<text x="231.7" y="191.3">Document Number</text>
<text x="286.9" y="191.3">Rev</text>
<text x="204.7" y="193.2">&lt;Approver&gt;</text>
<text x="224" y="197.1">Date:</text>
<text x="224" y="193.2">B</text>
<text x="232.1" y="197.1">Saturday, May 27, 2017</text>
<text x="249.1" y="193.2">MBED-UNO-91H-5981A</text>
<text x="262.6" y="197.1">Sheet</text>
<text x="270.3" y="197.1">3</text>
<text x="276.1" y="197.1">of</text>
<text x="281.9" y="197.1">7</text>
<text x="287.7" y="193.2">A1</text>
</g>
<g font-size="1.7" fill="#000080">
<text x="113.9" y="38.8">R2</text>
<text x="121.7" y="38.8">0E</text>
<text x="42.5" y="42.6">J35</text>
<text x="50.2" y="42.6">JUMPER-2</text>
<text x="160.3" y="42.6">R166</text>
<text x="160.3" y="46.5">10K</text>
<text x="42.5" y="52.3">J36</text>
<text x="50.2" y="52.3">JUMPER-2</text>
<text x="86.9" y="50.4">C1</text>
<text x="92.7" y="50.4">C2</text>
<text x="98.5" y="50.4">C3</text>
<text x="129" y="49.6" transform="rotate(-90 129 49.6)">NC</text>
<text x="168" y="50.4">R129</text>
<text x="177.6" y="50.4">1.5K</text>
<text x="185.4" y="50.4">D17</text>
<text x="193.1" y="50.4">LED</text>
<text x="86.9" y="54.2">10uF</text>
<text x="92.7" y="54.2">1uF</text>
<text x="98.5" y="54.2">100nF</text>
<text x="110.1" y="54.2">C4</text>
<text x="110.1" y="58.1">2.2uF</text>
<text x="117.8" y="54.2">C5</text>
<text x="117.8" y="58.1">1uF</text>
<text x="129" y="57.9" transform="rotate(-90 129 57.9)">R3</text>
<text x="41.7" y="63.9">B1</text>
<text x="52.2" y="63.9">C6</text>
<text x="216.2" y="61.9">R4</text>
<text x="216.2" y="65.8">10K 10K 10K 10K 10K</text>
<text x="220.1" y="61.9">R5</text>
<text x="224" y="61.9">R6</text>
<text x="227.8" y="61.9">R7</text>
<text x="231.7" y="61.9">R8</text>
<text x="237.5" y="61.9">C8</text>
<text x="237.5" y="65.8">1uF</text>
<text x="41.7" y="66.2">102/100M</text>
<text x="52.2" y="67.7">10uF</text>
<text x="181.5" y="71.6">Y1</text>
<text x="187.3" y="67.7">C10</text>
<text x="193.1" y="67.7">1.2pF</text>
<text x="254.8" y="67">J2</text>
<text x="52.2" y="77.4">R9</text>
<text x="59.9" y="77.4">0E</text>
<text x="85" y="77.4">L1</text>
<text x="94.6" y="77.4">2.2uH</text>
<text x="181.5" y="77.4">26.000MHz</text>
<text x="52.2" y="81.2">R10</text>
<text x="59.9" y="81.2">0E</text>
<text x="127.4" y="83.2">RDA5981A/B/C</text>
<text x="127.4" y="81.2">U1</text>
<text x="187.3" y="79.3">C11</text>
<text x="193.1" y="79.3">1.2pF</text>
<text x="179.6" y="87">C12</text>
<text x="185.4" y="87">C13</text>
<text x="17.1" y="92.6" transform="rotate(-90 17.1 92.6)">USB_MINI_AB_RECEPTACLE</text>
<text x="38.6" y="90.9">D1</text>
<text x="42.5" y="90.9">D2</text>
<text x="46.4" y="90.9">D3</text>
<text x="81.1" y="94.8">C14</text>
<text x="86.9" y="94.8">C15</text>
<text x="179.6" y="90.9">1uF</text>
<text x="185.4" y="90.9">1uF</text>
<text x="25.1" y="96.3">J1</text>
<text x="81.1" y="98.6">10uF</text>
<text x="86.9" y="98.6">10uF</text>
<text x="252.9" y="100.5">CON-T-T05-BB10F301</text>
<text x="24.4" y="102.5">B2</text>
<text x="24.4" y="104.8">102/100M</text>
<text x="212.4" y="102.5">J3</text>
<text x="212.4" y="104.4">SMA-3P</text>
<text x="150.6" y="108.3">C17</text>
<text x="156.4" y="108.3">2.2pF</text>
<text x="164.1" y="108.3">C18</text>
<text x="169.9" y="108.3">10pF</text>
<text x="177.6" y="108.3">L2</text>
<text x="187.3" y="108.3">3nH</text>
<text x="49.5" y="116">R11</text>
<text x="49.5" y="118.3">NC</text>
<text x="137.1" y="119.8">C20 C21</text>
<text x="162.2" y="114.1">C19</text>
<text x="162.2" y="117.9">1pF</text>
<text x="177.6" y="116">L8</text>
<text x="177.6" y="117.9">NC</text>
<text x="195" y="116">L3</text>
<text x="195" y="117.9">NC</text>
<text x="31.1" y="122.9">SW1</text>
<text x="137.1" y="123.7">1uF 100nF</text>
<text x="31.1" y="128.3">P-KEY</text>
<text x="46.4" y="131.4">C24</text>
<text x="46.4" y="135.3">100nF</text>
<text x="119.7" y="146.9">R12</text>
<text x="119.7" y="150.7">10K</text>
<text x="119.7" y="160.4">R13</text>
<text x="127.4" y="160.4">R14</text>
<text x="135.2" y="160.4">R15</text>
<text x="142.9" y="160.4">R16</text>
<text x="150.6" y="160.4">R17</text>
<text x="158.3" y="160.4">R18</text>
<text x="119.7" y="164.3">0E</text>
<text x="127.4" y="164.3">680E</text>
<text x="135.2" y="164.3">1.5K</text>
<text x="142.9" y="164.3">2.4K</text>
<text x="150.6" y="164.3">3.4K</text>
<text x="158.3" y="164.3">4.64K</text>
<text x="119.7" y="172">SW2</text>
<text x="127.4" y="172">SW3</text>
<text x="135.2" y="172">SW4</text>
<text x="142.9" y="172">SW5</text>
<text x="150.6" y="172">SW6</text>
<text x="158.3" y="172">SW7</text>
<text x="119.7" y="175.8">P-KEY</text>
<text x="127.4" y="175.8">P-KEY</text>
<text x="135.2" y="175.8">P-KEY</text>
<text x="142.9" y="175.8">P-KEY</text>
<text x="150.6" y="175.8">P-KEY</text>
<text x="158.3" y="175.8">P-KEY</text>
</g>
<g font-size="1.7" fill="#f00">
<text x="130.9" y="56.2" transform="rotate(-90 130.9 56.2)">GPIO0</text>
<text x="132.9" y="56.2" transform="rotate(-90 132.9 56.2)">GPIO21</text>
<text x="134.8" y="56.2" transform="rotate(-90 134.8 56.2)">GPIO22</text>
<text x="136.7" y="56.2" transform="rotate(-90 136.7 56.2)">GPIO23</text>
<text x="138.6" y="56.2" transform="rotate(-90 138.6 56.2)">GPIO24</text>
<text x="140.6" y="56.2" transform="rotate(-90 140.6 56.2)">GPIO25</text>
<text x="208.9" y="71.6">GPIO13</text>
<text x="208.9" y="69.7">GPIO12</text>
<text x="64.1" y="77.3">USB_DN</text>
<text x="156.8" y="77.4">XTAL</text>
<text x="156.8" y="73.5">GPIO12</text>
<text x="156.8" y="75.5">GPIO13</text>
<text x="208.9" y="73.5">GPIO0</text>
<text x="208.9" y="77.4">GPIO9</text>
<text x="64.1" y="81.1">USB_DP</text>
<text x="98.9" y="79.3">VDD18</text>
<text x="98.9" y="83.2">VDD11</text>
<text x="156.8" y="79.3">XIN</text>
<text x="208.9" y="81.2">GPIO3</text>
<text x="208.9" y="83.2">GPIO7</text>
<text x="98.9" y="85.1">GPIO9</text>
<text x="98.9" y="87">VDD11</text>
<text x="98.9" y="88.9">USB_DN</text>
<text x="156.8" y="85">UART_RX</text>
<text x="156.8" y="87">GPIO3</text>
<text x="156.8" y="89">GPIO2</text>
<text x="98.9" y="90.8">USB_DP</text>
<text x="156.8" y="90.9">GPIO1</text>
<text x="123.1" y="112.1" transform="rotate(-90 123.1 112.1)">KEY_IN</text>
<text x="125.1" y="112.1" transform="rotate(-90 125.1 112.1)">GPIO7</text>
<text x="127.1" y="112.1" transform="rotate(-90 127.1 112.1)">GPIO8</text>
<text x="129" y="112.1" transform="rotate(-90 129 112.1)">GPIO5</text>
<text x="130.9" y="112.1" transform="rotate(-90 130.9 112.1)">GPIO4</text>
<text x="132.8" y="112.1" transform="rotate(-90 132.8 112.1)">UART_TX</text>
<text x="134.8" y="112.1" transform="rotate(-90 134.8 112.1)">PDN</text>
<text x="52.5" y="125.6">PDN</text>
<text x="110.4" y="154.5">KEY_IN</text>
</g>
<g font-size="1.7" fill="#00f">
<text x="20.3" y="75.2" transform="rotate(-90 20.3 75.2)">5V</text>
<text x="20.3" y="83" transform="rotate(-90 20.3 83)">D+</text>
<text x="20.3" y="79.1" transform="rotate(-90 20.3 79.1)">D-</text>
<text x="20.3" y="86.8" transform="rotate(-90 20.3 86.8)">ID</text>
<text x="20.3" y="90.1" transform="rotate(-90 20.3 90.1)">G</text>
</g>
<g font-size="1.4">
<text x="123.2" y="62.9" transform="rotate(-90 123.2 62.9)">40</text>
<text x="125.1" y="62.9" transform="rotate(-90 125.1 62.9)">39</text>
<text x="127" y="62.9" transform="rotate(-90 127 62.9)">38</text>
<text x="129" y="62.9" transform="rotate(-90 129 62.9)">37</text>
<text x="130.9" y="62.9" transform="rotate(-90 130.9 62.9)">36</text>
<text x="132.8" y="62.9" transform="rotate(-90 132.8 62.9)">35</text>
<text x="134.8" y="62.9" transform="rotate(-90 134.8 62.9)">34</text>
<text x="136.7" y="62.9" transform="rotate(-90 136.7 62.9)">33</text>
<text x="138.6" y="62.9" transform="rotate(-90 138.6 62.9)">32</text>
<text x="140.6" y="62.9" transform="rotate(-90 140.6 62.9)">31</text>
<text x="20.9" y="68.7" transform="rotate(-90 20.9 68.7)">6</text>
<text x="22.8" y="68.7" transform="rotate(-90 22.8 68.7)">7</text>
<text x="250.8" y="69.6">1</text>
<text x="250.8" y="71.6">2</text>
<text x="28.4" y="73.5">1</text>
<text x="28.4" y="77.4">2</text>
<text x="111.9" y="73.5">1</text>
<text x="111.9" y="75.4">2</text>
<text x="111.9" y="77.4">3</text>
<text x="152" y="77.4">28</text>
<text x="152" y="75.4">29</text>
<text x="152" y="73.5">30</text>
<text x="250.8" y="73.5">3</text>
<text x="250.8" y="75.4">4</text>
<text x="250.8" y="77.4">5</text>
<text x="28.4" y="81.2">3</text>
<text x="111.9" y="79.3">4</text>
<text x="111.9" y="81.2">5</text>
<text x="111.9" y="83.2">6</text>
<text x="152" y="83.2">25</text>
<text x="152" y="79.3">27</text>
<text x="152" y="81.2">26</text>
<text x="250.8" y="79.3">6</text>
<text x="250.8" y="81.2">7</text>
<text x="250.8" y="83.2">8</text>
<text x="28.4" y="85.1">4</text>
<text x="28.4" y="88.9">5</text>
<text x="40.2" y="88" transform="rotate(-90 40.2 88)">1</text>
<text x="44" y="88" transform="rotate(-90 44 88)">1</text>
<text x="47.9" y="88" transform="rotate(-90 47.9 88)">1</text>
<text x="111.9" y="85.1">7</text>
<text x="111.9" y="87">8</text>
<text x="111.9" y="88.9">9</text>
<text x="152" y="88.9">22</text>
<text x="152" y="87">23</text>
<text x="152" y="85.1">24</text>
<text x="250.1" y="88.9">10</text>
<text x="250.8" y="87">9</text>
<text x="20.9" y="95.3" transform="rotate(-90 20.9 95.3)">9</text>
<text x="22.8" y="95.3" transform="rotate(-90 22.8 95.3)">8</text>
<text x="111.1" y="90.9">10</text>
<text x="152" y="90.9">21</text>
<text x="152" y="92.8">41</text>
<text x="250.1" y="94.7">11</text>
<text x="18.9" y="96" transform="rotate(-90 18.9 96)">10</text>
<text x="40.2" y="99.1" transform="rotate(-90 40.2 99.1)">2</text>
<text x="44" y="99.1" transform="rotate(-90 44 99.1)">2</text>
<text x="47.9" y="99.1" transform="rotate(-90 47.9 99.1)">2</text>
<text x="250.1" y="96.7">12</text>
<text x="123.2" y="103.7" transform="rotate(-90 123.2 103.7)">11</text>
<text x="125.1" y="103.7" transform="rotate(-90 125.1 103.7)">12</text>
<text x="127" y="103.7" transform="rotate(-90 127 103.7)">13</text>
<text x="129" y="103.7" transform="rotate(-90 129 103.7)">14</text>
<text x="130.9" y="103.7" transform="rotate(-90 130.9 103.7)">15</text>
<text x="132.8" y="103.7" transform="rotate(-90 132.8 103.7)">16</text>
<text x="134.8" y="103.7" transform="rotate(-90 134.8 103.7)">17</text>
<text x="136.7" y="103.7" transform="rotate(-90 136.7 103.7)">18</text>
<text x="138.6" y="103.7" transform="rotate(-90 138.6 103.7)">19</text>
<text x="140.6" y="103.7" transform="rotate(-90 140.6 103.7)">20</text>
</g>
<g font-size="1.4" fill="#004080">
<text x="124.2" y="68.6" transform="rotate(-90 124.2 68.6)">VBAT</text>
<text x="126.1" y="69.3" transform="rotate(-90 126.1 69.3)">LDO33</text>
<text x="128.1" y="67.5" transform="rotate(-90 128.1 67.5)">VIO</text>
<text x="130" y="70.9" transform="rotate(-90 130 70.9)">LDO_VIO</text>
<text x="131.9" y="69.2" transform="rotate(-90 131.9 69.2)">GPIO0</text>
<text x="133.9" y="69.9" transform="rotate(-90 133.9 69.9)">GPIO21</text>
<text x="135.8" y="69.9" transform="rotate(-90 135.8 69.9)">GPIO22</text>
<text x="137.7" y="69.9" transform="rotate(-90 137.7 69.9)">GPIO23</text>
<text x="139.7" y="69.9" transform="rotate(-90 139.7 69.9)">GPIO24</text>
<text x="141.6" y="69.9" transform="rotate(-90 141.6 69.9)">GPIO25</text>
<text x="253.9" y="70.7">DATA2</text>
<text x="114.9" y="74.5">VBAT</text>
<text x="114.9" y="76.5">SW_GND</text>
<text x="144.9" y="76.5">GPIO13</text>
<text x="144.9" y="74.5">GPIO12</text>
<text x="253.9" y="72.6">CD/DATA3</text>
<text x="253.9" y="74.5">CMD</text>
<text x="253.9" y="76.5">VDD</text>
<text x="114.9" y="78.4">SW_BUCK</text>
<text x="114.9" y="80.3">VA18</text>
<text x="114.9" y="82.2">LX_BUCK</text>
<text x="142.8" y="82.2">AVDD_CLK</text>
<text x="146.4" y="78.4">XTAL</text>
<text x="147.5" y="80.3">XIN</text>
<text x="253.9" y="78.4">CLK</text>
<text x="253.9" y="80.3">VSS</text>
<text x="253.9" y="82.2">DATA0</text>
<text x="114.9" y="84.2">VD11</text>
<text x="114.9" y="86.1">GPIO9</text>
<text x="114.9" y="88">V_CORE</text>
<text x="114.9" y="90">USB_DN</text>
<text x="143.6" y="86.1">UART_RX</text>
<text x="143.6" y="84.2">AVDD_RF</text>
<text x="145.7" y="90">GPIO2</text>
<text x="145.7" y="88">GPIO3</text>
<text x="253.9" y="84.2">DATA1</text>
<text x="253.9" y="88">DET</text>
<text x="253.9" y="90">POL</text>
<text x="114.9" y="91.9">USB_DP</text>
<text x="145.7" y="91.9">GPIO1</text>
<text x="146.1" y="93.8">EPAD</text>
<text x="253.9" y="95.8">SHIELD1</text>
<text x="124.2" y="99.9" transform="rotate(-90 124.2 99.9)">GPADC0</text>
<text x="126.1" y="99.9" transform="rotate(-90 126.1 99.9)">GPIO7</text>
<text x="128.1" y="99.9" transform="rotate(-90 128.1 99.9)">GPIO8</text>
<text x="130" y="99.9" transform="rotate(-90 130 99.9)">GPIO5</text>
<text x="131.9" y="99.9" transform="rotate(-90 131.9 99.9)">GPIO4</text>
<text x="133.9" y="99.9" transform="rotate(-90 133.9 99.9)">UART_TX</text>
<text x="135.8" y="99.9" transform="rotate(-90 135.8 99.9)">PDN</text>
<text x="137.7" y="99.9" transform="rotate(-90 137.7 99.9)">AVDD33_PAD</text>
<text x="139.7" y="99.9" transform="rotate(-90 139.7 99.9)">AVDD33_PA</text>
<text x="141.6" y="99.9" transform="rotate(-90 141.6 99.9)">RFIO</text>
<text x="253.9" y="97.7">SHIELD2</text>
<text x="213.4" y="107.3">2</text>
<text x="213.4" y="109.3">1</text>
<text x="213.4" y="111.2">3</text>
</g>
<g font-size="1.3">
<text x="142.9" y="30.6">GPIO21: 1 print boot rom log; 0: do not print</text>
<text x="131.4" y="40.5" transform="rotate(-90 131.4 40.5)">GPIO0</text>
<text x="133.3" y="41.3" transform="rotate(-90 133.3 41.3)">GPIO21</text>
<text x="135.2" y="41.3" transform="rotate(-90 135.2 41.3)">GPIO22</text>
<text x="137.2" y="41.3" transform="rotate(-90 137.2 41.3)">GPIO23</text>
<text x="139.1" y="41.3" transform="rotate(-90 139.1 41.3)">GPIO24</text>
<text x="141" y="41.3" transform="rotate(-90 141 41.3)">GPIO25</text>
<text x="146.4" y="51.2">GPIO21</text>
<text x="171.7" y="74">GPIO12</text>
<text x="171.7" y="75.9">GPIO13</text>
<text x="86.5" y="85.9">GPIO9</text>
<text x="171.7" y="87.5">GPIO3</text>
<text x="171.7" y="89.4">GPIO2</text>
<text x="171.7" y="85.5">UART_RX</text>
<text x="171.7" y="91.3">GPIO1</text>
<text x="123.7" y="122.6" transform="rotate(-90 123.7 122.6)">GPIO6</text>
<text x="125.6" y="122.6" transform="rotate(-90 125.6 122.6)">GPIO7</text>
<text x="127.5" y="122.6" transform="rotate(-90 127.5 122.6)">GPIO8</text>
<text x="129.5" y="122.6" transform="rotate(-90 129.5 122.6)">GPIO5</text>
<text x="131.4" y="122.6" transform="rotate(-90 131.4 122.6)">GPIO4</text>
<text x="133.3" y="125.1" transform="rotate(-90 133.3 125.1)">UART_TX</text>
<text x="135.2" y="121.4" transform="rotate(-90 135.2 121.4)">PDN</text>
</g>
</svg>
